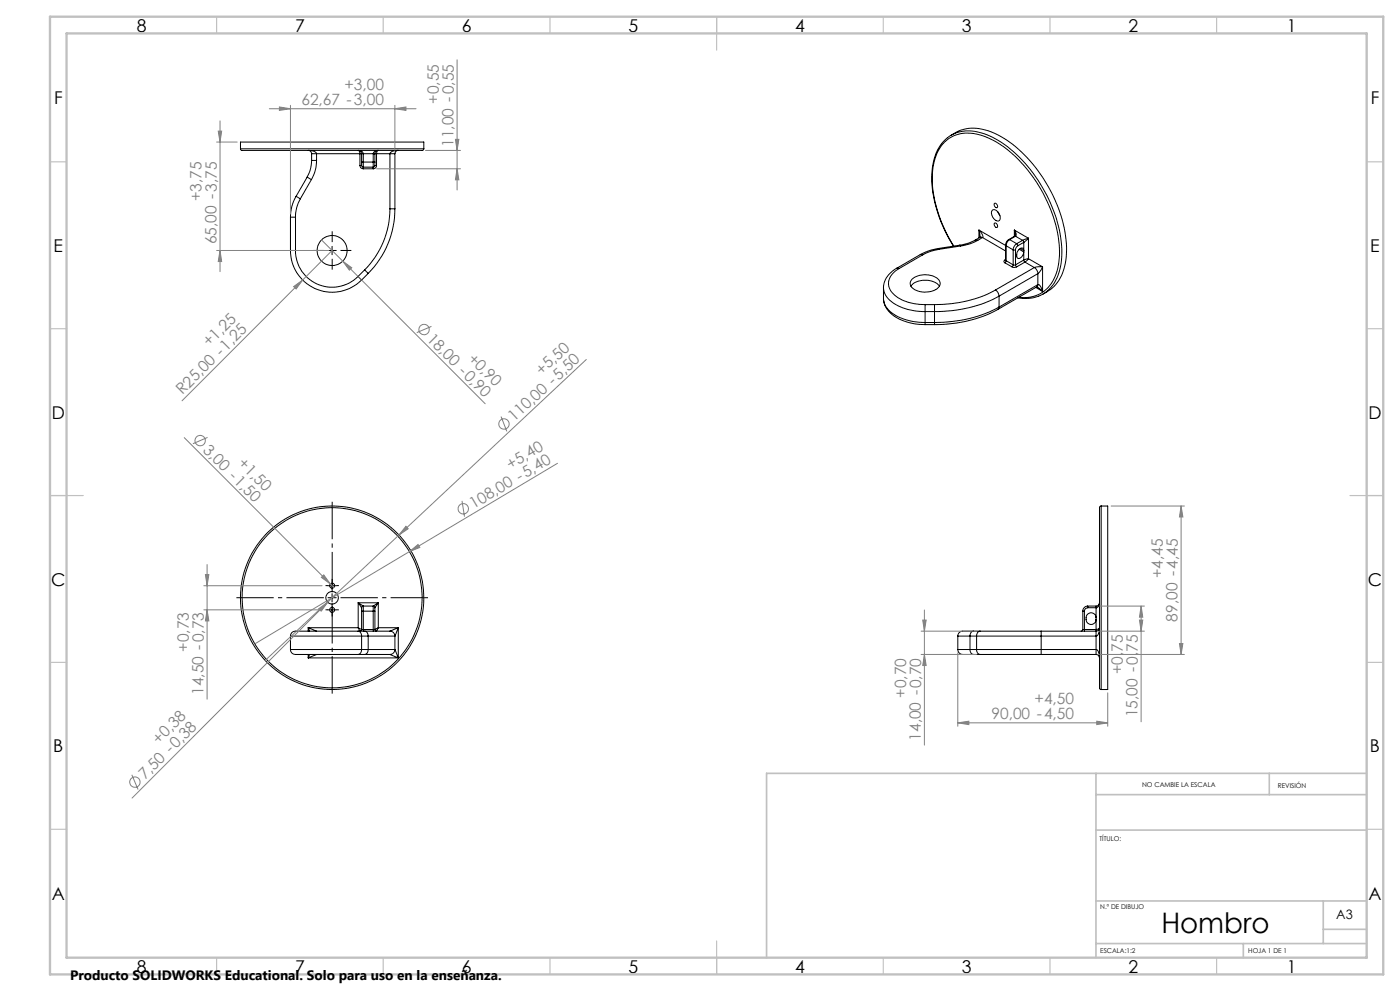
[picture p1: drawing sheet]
<svg xmlns="http://www.w3.org/2000/svg" width="420mm" height="297mm" viewBox="0 0 420 297" stroke-linecap="round" stroke-linejoin="round" font-family="sans-serif">
<g fill="none" stroke="#000" stroke-width=".3">
<path d="M72.1 44.6l.4 .5h54.2l.4-.5M72.1 44.6v-2h55v2M72.1 44.6h55M88.8 58.8l1.3 .8M88.8 58.8a12.1 12.1 0 0 0-1.7 6.3M90.1 59.6a10.7 10.7 0 0 0-1.4 5.5M92.1 53.1l1.3 .7M92.1 53.1l-3.3 5.7M93.4 53.8l-3.3 5.8M93.5 46.1l-.4-.8-.6-.2a2.38 2.38 0 0 1 2.5 1M93.5 46.1h1.5M93.5 48.1h1.5"/>
<path d="M93.5 48.1a10.5 10.5 0 0 1-1.4 5M93.5 46.1v2M95 48.1a11.4 11.4 0 0 1-1.6 5.7M95 46.1h13M95 46.1v2M107.5 45.1a1.02 1.02 0 0 1 1 1M107.5 45.1a1.29 1.29 0 0 1 1.5 1M107.5 45.1l.3 .3 .2 .7M108 46.1h.5M108 49.6h.5M108 49.6a.96 .96 0 0 0 1 1M108 46.1v3.5"/>
<path d="M108.5 46.1h.5M108.5 48.6h.5M108.5 49.6l.5 .5M108.5 48.6v1M108.5 46.1v2.5M109 48.6v1.5M109 50.1v.5M109 46.1v2.5M109 46.1h3M109 48.6h3M109 50.1h3M109 50.6h3"/>
<path d="M112 46.1h.5M112 48.6h.5M112 48.6v1.5M112 50.1v.5M112 46.1v2.5M112.5 48.6v1M112.5 49.6l-.5 .5M112.5 46.1h.5M112.5 49.6h.5M112.5 46.1v2.5M113 49.6a.96 .96 0 0 1-1 1M113 46.1h4"/>
<path d="M113 46.1v3.5M113.5 45.1a1.4 1.4 0 0 0-1.5 1M113.5 45.1a.97 .97 0 0 0-1 1M113.5 45.1l-.4 .2-.1 .8M117 46.1a2.29 2.29 0 0 1 2.5-1l-.6 .2-.4 .8M117 46.1h1.5M117 46.1v16.5M118.5 46.1v16.5M284.2 41.3a14.2 14.2 0 0 0-4.7 11.5 40.1 40.1 0 0 0 6.5 21M284.2 41.3a11.3 11.3 0 0 1 11.7-1 37.1 37.1 0 0 1 17.5 17.1 35 35 0 0 1 4.8 22.4 11.2 11.2 0 0 1-6.6 9M285.4 40.5a12.3 12.3 0 0 1 12.8-.6 39.7 39.7 0 0 1 18.3 20.1 32.3 32.3 0 0 1 2.9 19.9 11.7 11.7 0 0 1-6.5 8.3M87.1 65.1h1.6"/>
<path d="M87.1 75.1h1.6M87.1 75.1a12.5 12.5 0 0 0 7.7 11.5 12.5 12.5 0 0 0 13.7-2.7M87.1 65.1v10M88.7 75.1a11 11 0 0 0 6.7 10.2 11 11 0 0 0 12-2.4M88.7 65.1v10M98.4 75.1h2.5M99.6 73.8v2.5M117 62.6a25.9 25.9 0 0 1-7.6 18.3M117 62.6h1.5M118.5 62.6a27.4 27.4 0 0 1-8 19.3M276.1 76.3l.7 .1M276.1 76.3l-7.1 4.1"/>
<path d="M276.8 76.4l-7 4.1M281.6 74.5a15.3 15.3 0 0 0-5.5 1.8M281.6 74.5l.2 .2M281.8 74.7a14.2 14.2 0 0 0-5 1.7M286.1 73.8a38.1 38.1 0 0 1-6.3-22.6 11.8 11.8 0 0 1 6.7-10.7 14.1 14.1 0 0 1 11.8 1.7 42.4 42.4 0 0 1 19.4 30.9 17.1 17.1 0 0 1-3.3 13.1 9.8 9.8 0 0 1-8.7 2.9M287.9 73.5l.3 .2M287.9 73.5l-6.3 1M288.2 73.7l-6.4 1M292.6 71.9a12.2 12.2 0 0 1-4.7 1.6M292.6 71.9l.7 .1M293.3 72a13.9 13.9 0 0 1-5.1 1.7M293.7 69l.2 2.2"/>
<path d="M293.7 69l.3 .2a1.84 1.84 0 0 1 .7 2M293.7 69l8 4.6M293.7 69v2.3M294.7 71.2l-.7-.1-1.4 .8M294.7 71.2l-1.4 .8M294.7 71.2l7 4M297.7 63a1.97 1.97 0 0 1 2.4 2.2 .94 .94 0 0 1-.7 1.1 .94 .94 0 0 1-1.1-.6 2.24 2.24 0 0 1-.6-2.7zM298.3 61a.78 .78 0 0 1 .8 .4 .78 .78 0 0 1-.1 .9 .95 .95 0 0 1-.7-1.3zM298.3 66.9a.77 .77 0 0 1 .8 .4 .77 .77 0 0 1-.1 .9 .95 .95 0 0 1-.7-1.3zM299.3 63.5l.7 1.1M301.5 77.9h.2M301.5 77.9a.44 .44 0 0 0-.3 .4 .44 .44 0 0 0 .3 .5"/>
<path d="M301.5 78.8l2.1 1.2M301.7 73.4l.1 .3M301.7 77.9l.1 .2M301.7 73.4v4.5M301.7 77.8l-.2 .1M301.8 78.1l-.3 .7M301.8 73.7l2.2 1.2M301.8 78.1l2.2 1.3M301.8 73.7v4.4M302.6 71.8a2.02 2.02 0 0 0-.9 1.6M302.6 71.8h.3M302.9 71.8a2.11 2.11 0 0 0-1.1 1.9"/>
<path d="M302.9 71.8l2.1 1.2M303.6 80l.5 .1 .9-.1M304 74.9h.7M304 79.4h.7M304 79.4l-.4 .6M304 74.9v4.5M304.3 69a1.48 1.48 0 0 1 .4 1.8M304.3 69l.3 1.3M304.3 69l4.2 2.4M304.3 69v1.8M304.4 70.8h.3M304.4 70.8l-1.8 1"/>
<path d="M304.6 70.2l-.2 .6M304.7 79.4l.3 .6M304.7 74.9v4.5M304.7 70.8l-1.8 1M304.7 70.8l2.1 1.2M305 73a2.48 2.48 0 0 0-1 1.9M305 73l.4 .7M305.4 73.7l-.6 .7-.1 .5M306.1 74.5l1 .6a.8 .8 0 0 0-.7-.8 .8 .8 0 0 0-.9 .6 2.02 2.02 0 0 0-.1 2.5 1.82 1.82 0 0 0 1.7-1.9l-1.3-.8M306.8 72l.3 .6M306.8 72l-1.8 1M307.1 77.9l.4 .7"/>
<path d="M307.1 72.6l-1.7 1.1M307.1 72.6v5.3M307.1 77.9l-2.4 1.5M307.5 78.6l-2.5 1.4M307.5 78.6l2.8 1.6M308.5 71.4l-1.7 .6M308.5 71.4l-1.4 1.2M308.5 77.5l-1.4 .4M308.5 77.5l-1 1.1M308.5 77.5l4.3 2.5M308.5 71.4v6.1M312.8 80l-2.5 .2"/>
<path d="M312.8 80l-.6 1-.8 1M312.8 80v7.3M107.4 82.9l1.1 1M109.4 80.9l1.1 1M109.4 80.9l-2 2M110.5 81.9l-2 2M265 89.5a7.4 7.4 0 0 0 5.5 6.5 18.3 18.3 0 0 0 7 1.3M265 86.2a6.8 6.8 0 0 0 5.1 5.7 19.2 19.2 0 0 0 7.4 1.5M265 86.2v3.2a6.7 6.7 0 0 0 4.3 5.5 19 19 0 0 0 8.2 1.8M269 80.4a7.1 7.1 0 0 0-4 5.8M269 80.4l.8 .1M269.8 80.5a4.7 4.7 0 0 0-2.6 6.7 12.4 12.4 0 0 0 10.3 4.1"/>
<path d="M273.3 85.8a6.1 6.1 0 0 1 8.5 0M273.6 83.7a6.3 6.3 0 0 1 8.1 .2 2 2 0 0 1-1.4 3.1 6.2 6.2 0 0 1-7-1.2l-.2-1.2zM277.5 91.3v2.1M277.5 96.7v.6M277.5 97.3h2.9M277.5 91.3h2.9M277.5 93.4v3.3M277.5 93.4h2.9M277.5 96.7h2.9M280.4 91.3v2.1M280.4 96.7v.6M280.4 93.4v3.3"/>
<path d="M298.6 86.9a37.2 37.2 0 0 1-18.2 4.4M298.6 86.9a2.25 2.25 0 0 1 1.1 1.9M299.4 92.7a39.6 39.6 0 0 1-19 4.6M299.7 88.8a39.7 39.7 0 0 1-19.3 4.6M299.7 92a39.7 39.7 0 0 1-19.3 4.7M299.7 92l-.3 .7M299.7 88.8v3.2M310.3 80.2a2.34 2.34 0 0 1 1.1 1.8M310.3 80.2l-11.7 6.7M310.8 86.1l2 1.2M311 86l1.8 1.3M311.4 85.3a2.14 2.14 0 0 1 1.4 2"/>
<path d="M311.4 85.3l-.4 .7-11.6 6.7M311.4 82l-11.7 6.8M311.4 85.3l-11.7 6.7M311.4 82v3.3M311.6 88.8a11.9 11.9 0 0 1-6.3 .5M330.3 151.7l-.5 .3v54.2l.5 .5M330.3 151.7h2v55h-2M330.3 151.7v55M98.4 175.5h2.5M98.4 179.1h2.5M99.6 174.3v2.5M99.6 177.9v2.5"/>
<path d="M87.1 194.7h21.4M87.1 194.7a1.73 1.73 0 0 0 2.3 1.4h18M87.1 190.6h21.4M87.1 190.6v4.1M92.5 188.1l2.5 1.1M92.5 188.1l.4 1.1M92.5 188.1h15M92.5 197.2h27M92.5 188.1v1.1M92.5 196.1v1.1M92.9 196.1l-.4 1.1M95 196.1l-2.5 1.1"/>
<path d="M98.4 182.8h2.5M99.6 181.5v2.5M107.4 189.2h-18.3a1.61 1.61 0 0 0-2 1.4M107.4 189.2a1.32 1.32 0 0 1 1.1 1.4M107.4 189.2h2M107.4 196.1h2M107.5 188.1l.3 .8a.35 .35 0 0 0 .5 .2 .35 .35 0 0 0 .2-.4M107.5 180.7l1.5 .9M107.5 188.1l1 .6M107.5 180.7l1 1.4M107.5 180.7h6M107.5 180.7v7.4"/>
<path d="M108.5 194.7a1.32 1.32 0 0 1-1.1 1.4M108.5 188.7h.5M108.5 183.2h.5M108.5 182.1v1.1M108.5 183.2v5.5M108.5 190.6v4.1M108.5 190.6h2M108.5 194.7h2M109 188.7v.5M109 181.6v1.6M109 181.6l-.5 .5M109 188.7h3"/>
<path d="M109 183.2v5.5M109 183.2h3M109 181.6h3M109.4 189.2a1.32 1.32 0 0 1 1.1 1.4M109.4 189.2h7.6M109.4 196.1h7.6M110.5 194.7a1.32 1.32 0 0 1-1.1 1.4M110.5 190.6h8M110.5 194.7h8M110.5 190.6v4.1M112 188.7v.5M112 188.7h.5"/>
<path d="M112 181.6v1.6M112 183.2h.5M112 181.6l.5 .5M112 183.2v5.5M112.5 182.1v1.1M112.5 183.2v5.5M113.5 188.1l-.5 1.1-.5-.5M113.5 180.7l-1 1.4M113.5 188.1l-1 .6M113.5 180.7l-1.5 .9M113.5 180.7v7.4M113.5 188.1h6"/>
<path d="M117 189.2a1.45 1.45 0 0 1 1.5 1.4M117 196.1l2.5 1.1M118.5 194.7a1.45 1.45 0 0 1-1.5 1.4M118.5 194.7l1 2.5M118.5 190.6v4.1M119.5 188.1l-2.5 1.1M119.5 188.1l-1 2.5M119.5 188.1v9.1M287.3 194.7a2.07 2.07 0 0 0 2.8 1.4h2M287.3 194.7h3.7M287.3 190.6h3.7M287.3 190.6v4.1"/>
<path d="M291 194.7a1.26 1.26 0 0 0 1.1 1.4M291 190.6h2M291 194.7h2M291 190.6v4.1M292.1 189.2h-3.2a1.5 1.5 0 0 0-1.6 1.4M292.1 189.2a1.26 1.26 0 0 0-1.1 1.4M292.1 189.2h1.9M292.1 196.1h1.9M293 190.6h19.3M293 194.7h19.3M293 194.7a1.26 1.26 0 0 0 1 1.4M293 190.6v4.1"/>
<path d="M294 189.2h18.3M294 189.2a1.26 1.26 0 0 0-1 1.4M294 196.1h18.3M312.3 189.2v1.4M312.3 194.7v1.4M312.3 190.6h16.5M312.3 189.2h16.5M312.3 194.7h16.5M312.3 196.1h16.5M312.3 190.6v4.1M324.8 188.7l-.5 .5M324.8 188.7h.5"/>
<path d="M324.8 183.2h.5M324.8 183.2v5.5M325.3 188.7v.5M325.3 188.7h3.5M325.3 183.2v5.5M326.3 181.6v.5M326.3 182.1a1.02 1.02 0 0 0-1 1.1M326.3 181.6a1.51 1.51 0 0 0-1.5 1.6M326.3 181.6h2.5M326.3 182.1h2.5M328.8 194.7a2.36 2.36 0 0 1 1 2.5l-.4-.8-.6-.3M328.8 189.2v1.4"/>
<path d="M328.8 194.7v1.4M328.8 181.6a.96 .96 0 0 0 1-.9 1.34 1.34 0 0 1-1 1.4M328.8 181.6v.5M328.8 188.7v.5M328.8 185.1a1.57 1.57 0 0 0-2-1.4 1.57 1.57 0 0 0-.9 2.2 1.5 1.5 0 0 0 1.6 1.2 1.5 1.5 0 0 0 1.3-1.4M328.8 182.1v6.6M328.8 190.6v4.1M329.8 188.1v.5a2.09 2.09 0 0 1-1 2M329.8 188.1l-.3 .8-.7 .3M329.8 188.1l-.2 .4-.8 .2"/>
<circle cx="99.6" cy="75.1" r="4.5"/>
<circle cx="99.6" cy="179.1" r="27.5"/>
<circle cx="99.6" cy="179.2" r="1.88"/>
<circle cx="99.6" cy="179.2" r="27"/>
<circle cx="99.6" cy="175.5" r=".75"/>
<circle cx="99.6" cy="182.8" r=".75"/>
</g>
<g fill="none" stroke="#808080" stroke-width=".3">
<path d="M137.1 17.9v39M65.5 39.3h1l-.5 3.3zM66 36.2v45.2M80.8 32.6h44M83.8 32.1l3.3 .5-3.3 .5zM87.1 31.6v32.5M118.5 32.6l3.3-.5v1zM118.5 31.6v13.5M65 42.6h6.2M113 50.6h25.1M127.6 45.1h10.5M136.6 41.8h1.1l-.6 3.3z"/>
<path d="M137.1 50.6l.6 3.3h-1.1zM65 75.1h33.6M66 75.1l.5 3.3h-1zM96.4 71.9l49.2 49.1M99.6 75.1l-45 45M102.8 78.3l2.7 2-.7 .7zM88.1 85.9l2.7-2-2 2.7zM129.4 97.8l-4.4 1.9M175.9 107.7l-56.2 52.6M55.3 131.2l44.9 44.9M62.3 131.1l-4.4 1.9M150.3 124.8l1.7 4.5"/>
<path d="M167.3 138.8l-90.9 54.2M121.8 157.7l.6 .8-2.7 1.8zM138.6 150.1l.7 4.7M333.3 151.7h22M354.3 151.7v44.4M354.3 151.7l.6 3.2h-1.1zM61.1 175.5h35.5M61.6 172.2h1.1l-.6 3.3zM62.1 169.2v40.3M97.1 172.3l2 2.7-2.7-2zM101 177.8l-61.4 61.4M119.7 160.3l-40.1 37.6"/>
<path d="M122.8 165.3l2.6-2.1 .5 .9zM61.1 182.8h35.5M62.1 182.8l.6 3.3h-1.1zM95.6 182.5l2.7-2-2 2.7zM276.3 196.1h16.7M276.3 189.2h16.7M276.8 185.8h1l-.5 3.4zM277.3 196.1l.5 3.4h-1zM277.3 182.8v40.5M287.3 195.6v22.1M329.8 189.2h13.5M329.8 181.6h13.5"/>
<path d="M329.8 196.1h25.5M341.8 185.8h1l-.5 3.4zM342.3 181.6l.5 3.4h-1zM342.3 181.6v34.7M353.8 192.9h1.1l-.6 3.2zM287.3 216.6l3.4-.5v1.1zM287.3 216.6h45M329 216.1l3.3 .5-3.3 .6zM332.3 207.6v10.1M39.5 232.2l1.9 4.4"/>
<circle cx="127.2" cy="98.8" r="1.55"/>
<circle cx="60.1" cy="132.1" r="1.56"/>
<circle cx="151.2" cy="127.1" r="1.55"/>
<circle cx="139" cy="152.5" r="1.55"/>
<circle cx="40.5" cy="234.4" r="1.57"/>
</g>
<path d="M97.2 75.1h-3.3M99.7 72.6v-3.3M99.7 77.6v3.2M102.2 75.1h3.2M98.4 175.5h-.7M99.7 174.3v-.8M99.7 176.8v.7M100.9 175.5h.8M98.4 182.8h-.7M99.7 181.5v-.7M99.7 184v.8M100.9 182.8h.8" fill="none" stroke="#000" stroke-width=".3" stroke-dasharray="15.2 1.3 1.3 1.3" stroke-linecap="butt"/>
<path d="M97.2 179.1h-26.3M99.7 176.6v-26.2M102.2 179.1h26.2M99.7 181.6v26.3" fill="none" stroke="#000" stroke-width=".3" stroke-dasharray="15.2 1.3 1.3 1.3" stroke-dashoffset="4" stroke-linecap="butt"/>
<g fill="none" stroke="#c0c0c0" stroke-width=".35">
<path d="M65 5v5M115 5v5M165 5v5M215 5v10M265 5v5M315 5v5M365 5v5M15 48.5h5M410 48.5h5M15 98.5h5M410 98.5h5M15 148.5h10"/>
<path d="M405 148.5h10M15 198.5h5M410 198.5h5M15 248.5h5M410 248.5h5M65 287v5M115 287v5M165 287v5M215 282v10M265 287v5M315 287v5M365 287v5"/>
</g>
<path d="M328.8 231.8v55.2M328.8 238.2h81.2M380.8 231.8v6.4M410 231.8h-180v55.2M328.8 248.8h81.2M328.8 270h81.2M397 270v12.8M397 278.5h13M328.8 282.8h81.2M373 282.8v4.2" fill="none" stroke="#c0c0c0" stroke-width=".5"/>
<path d="M15 5h400v287h-400zM20 10h390v277h-390z" fill="none" stroke="#c0c0c0" stroke-width=".7"/>
<g fill="#808080">
<path d="M97.1 172.3l2 2.7-2.7-2z"/>
<path d="M122.8 165.3l2.6-2.1 .5 .9z"/>
<path d="M121.8 157.7l.6 .8-2.7 1.8z"/>
<path d="M102.8 78.3l2.7 2-.7 .7z"/>
<path d="M287.3 216.6l3.4-.5v1.1zM329 216.1l3.3 .5-3.3 .6z"/>
<path d="M83.8 32.1l3.3 .5-3.3 .5zM118.5 32.6l3.3-.5v1z"/>
<path d="M95.6 182.5l.7 .7 2-2.7zM88.1 85.9l.7 .7 2-2.7z"/>
<path d="M353.8 192.9h1.1l-.6 3.2zM354.3 151.7l.6 3.2h-1.1z"/>
<path d="M61.6 172.2h1.1l-.6 3.3zM62.1 182.8l.6 3.3h-1.1zM276.8 185.8h1l-.5 3.4zM277.3 196.1l.5 3.4h-1zM342.3 181.6l.5 3.4h-1zM341.8 185.8h1l-.5 3.4zM136.6 41.8h1.1l-.6 3.3zM137.1 50.6l.6 3.3h-1.1zM65.5 39.3h1l-.5 3.3zM66 75.1l.5 3.3h-1z"/>
</g>
<text font-size="8.5" x="348.4" y="279.7">Hombro</text>
<g font-size="5.3">
<text x="41" y="9.5">8</text>
<text x="88.5" y="9.5">7</text>
<text x="138.5" y="9.5">6</text>
<text x="188.5" y="9.5">5</text>
<text x="238.5" y="9.5">4</text>
<text x="288.5" y="9.5">3</text>
<text x="338.5" y="9.5">2</text>
<text x="386" y="9.5">1</text>
<text x="16.2" y="31.3">F</text>
<text x="411.2" y="31.3">F</text>
<text x="16.1" y="75.5">E</text>
<text x="411.1" y="75.5">E</text>
<text x="15.5" y="125.5">D</text>
<text x="410.5" y="125.5">D</text>
<text x="15.4" y="175.5">C</text>
<text x="410.4" y="175.5">C</text>
<text x="16" y="225.5">B</text>
<text x="411" y="225.5">B</text>
<text x="15.5" y="269.8">A</text>
<text x="410.5" y="269.8">A</text>
<text x="41" y="291.5">8</text>
<text x="88.5" y="291.5">7</text>
<text x="138.5" y="291.5">6</text>
<text x="188.5" y="291.5">5</text>
<text x="238.5" y="291.5">4</text>
<text x="288.5" y="291.5">3</text>
<text x="338.5" y="291.5">2</text>
<text x="386" y="291.5">1</text>
</g>
<g font-size="4.7" fill="#808080">
<text x="103.3" y="27">+3,00</text>
<text x="90.4" y="31.5">62,67 -3,00</text>
<text x="131.6" y="31.1" transform="rotate(-90 131.6 31.1)">+0,55</text>
<text x="136.1" y="44" transform="rotate(-90 136.1 44)">11,00 -0,55</text>
<text x="60.5" y="60.3" transform="rotate(-90 60.5 60.3)">+3,75</text>
<text x="65" y="73.2" transform="rotate(-90 65 73.2)">65,00 -3,75</text>
<text x="127.8" y="101.8" transform="rotate(45 127.8 101.8)">18,00 -0,90</text>
<text x="62.8" y="104.1" transform="rotate(-45 62.8 104.1)">+1,25</text>
<text x="140.1" y="107.8" transform="rotate(45 140.1 107.8)">+0,90</text>
<text x="162.5" y="112.7" transform="rotate(-43 162.5 112.7)">+5,50</text>
<text x="54.8" y="118.5" transform="rotate(-45 54.8 118.5)">R25,00 -1,25</text>
<text x="154.3" y="126.5" transform="rotate(-43 154.3 126.5)">110,00 -5,50</text>
<text x="60.7" y="135.1" transform="rotate(45 60.7 135.1)">3,00 -1,50</text>
<text x="71.2" y="139.2" transform="rotate(45 71.2 139.2)">+1,50</text>
<text x="153.1" y="140.8" transform="rotate(-31 153.1 140.8)">+5,40</text>
<text x="142.1" y="152.6" transform="rotate(-31 142.1 152.6)">108,00 -5,40</text>
<text x="348.8" y="173.4" transform="rotate(-90 348.8 173.4)">+4,45</text>
<text x="353.3" y="186.3" transform="rotate(-90 353.3 186.3)">89,00 -4,45</text>
<text x="56.6" y="195.3" transform="rotate(-90 56.6 195.3)">+0,73</text>
<text x="336.8" y="202.1" transform="rotate(-90 336.8 202.1)">+0,75</text>
<text x="61.1" y="208.2" transform="rotate(-90 61.1 208.2)">14,50 -0,73</text>
<text x="271.8" y="209.1" transform="rotate(-90 271.8 209.1)">+0,70</text>
<text x="297.4" y="215.6">90,00 -4,50</text>
<text x="310.4" y="211.1">+4,50</text>
<text x="341.3" y="215" transform="rotate(-90 341.3 215)">15,00 -0,75</text>
<text x="276.3" y="222" transform="rotate(-90 276.3 222)">14,00 -0,70</text>
<text x="47.7" y="223.3" transform="rotate(-45 47.7 223.3)">+0,38</text>
<text x="43.5" y="233.8" transform="rotate(-45 43.5 233.8)">7,50 -0,38</text>
</g>
<text font-size="4.1" x="21" y="293.7">Producto SOLIDWORKS Educational. Solo para uso en la enseñanza.</text>
<text font-size="3.9" x="400.9" y="275.5">A3</text>
<g font-size="2">
<text x="342.6" y="236">NO CAMBIE LA ESCALA</text>
<text x="383.3" y="236.2">REVISIÓN</text>
<text x="329.9" y="251.9">TÍTULO:</text>
<text x="330.1" y="272.5">N.º DE DIBUJO</text>
<text x="330.1" y="285.6">ESCALA:1:2</text>
<text x="374.5" y="285.6">HOJA 1 DE 1</text>
</g>
</svg>
